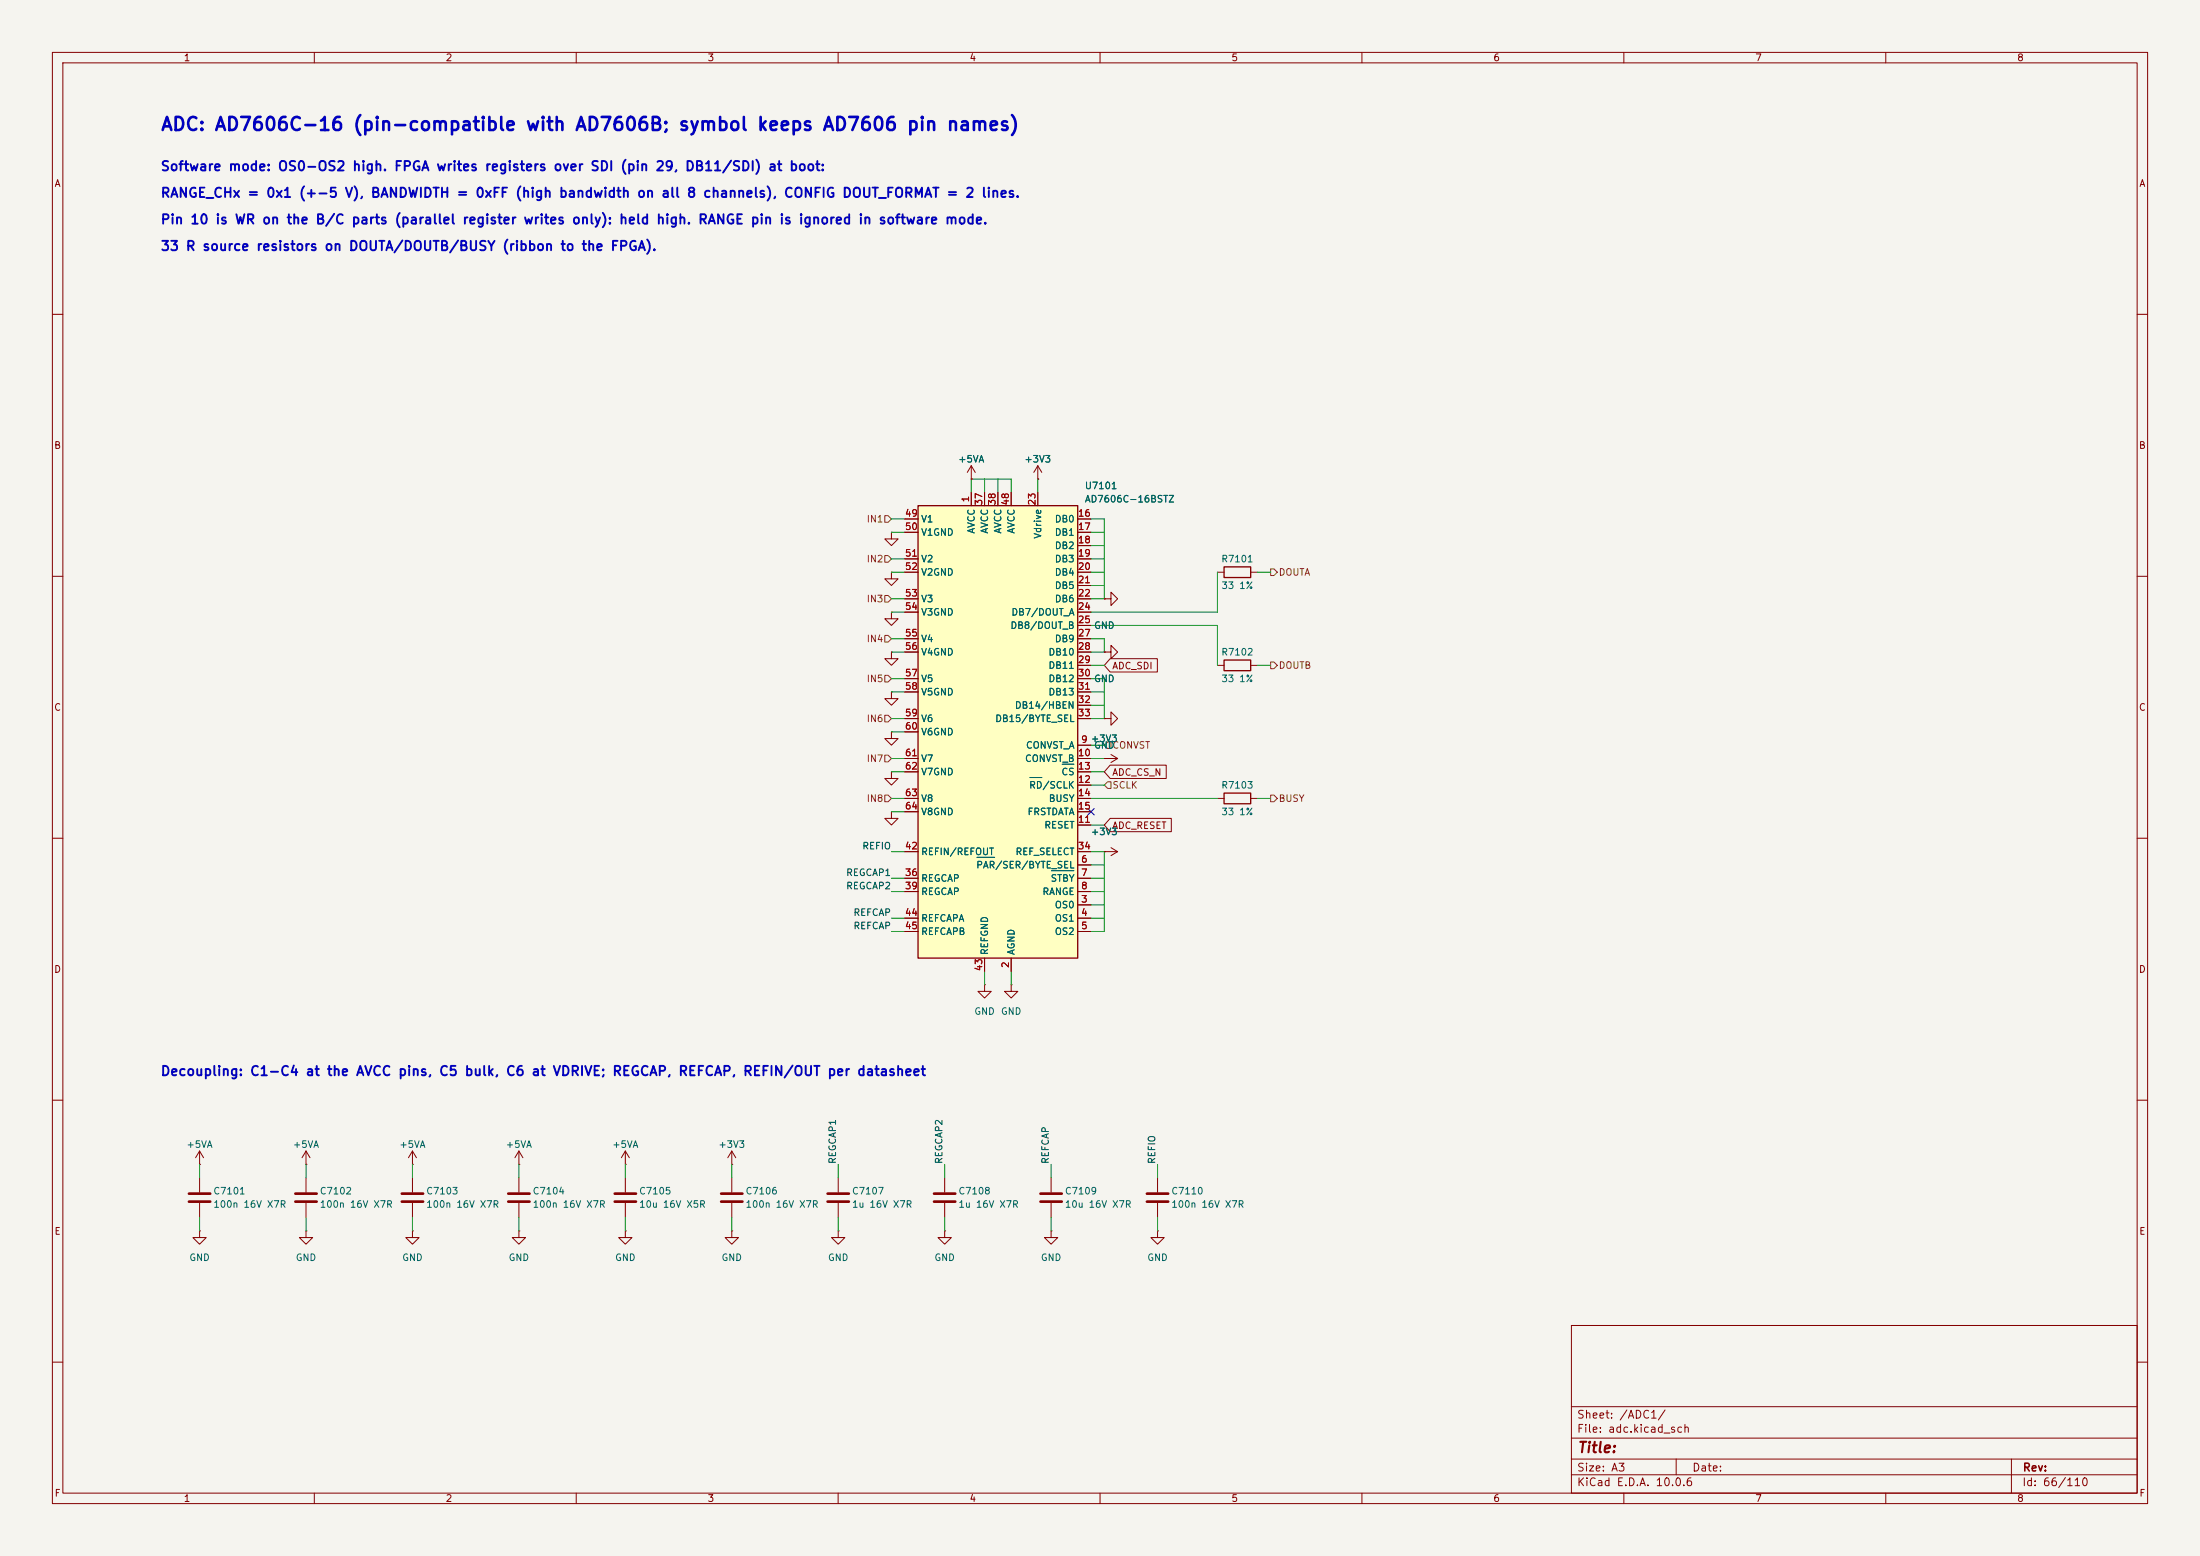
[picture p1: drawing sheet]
<svg xmlns="http://www.w3.org/2000/svg" width="420mm" height="297mm" viewBox="0 0 420 297" stroke-linecap="round" stroke-linejoin="round" font-family="sans-serif">
<path d="M0 0h420v297h-420z" fill="#f5f4ef" stroke="#f5f4ef" stroke-width=".19"/>
<g fill="none" stroke="#840000" stroke-width=".19">
<path d="M10 10h400v277h-400zM12 12h396v273h-396zM60 10v2M110 10v2M160 10v2M210 10v2M260 10v2M310 10v2M360 10v2M10 60h2M408 60h2M185.4 91.4h.1"/>
<path d="M185.4 88.9l-.7 1.3M185.4 88.9l.8 1.3M185.4 88.9v2.5M198.1 91.4h.1M198.1 88.9l-.7 1.3M198.1 88.9l.8 1.3M198.1 88.9v2.5M10 110h2M170.2 101.6v1.3h1.2l-1.2 1.2-1.3-1.2h1.3M170.2 101.6h.1M408 110h2M10 160h2"/>
<path d="M408 160h2M210.8 162.6h.1M210.8 162.6h2.6M212.1 161.8l1.3 .8M213.4 162.6l-1.3 .7M10 210h2M38.1 219.7v2.5M38.1 219.7l-.8 1.3M38.1 219.7l.8 1.3M58.4 219.7v2.5M58.4 219.7l-.7 1.3M58.4 219.7l.8 1.3"/>
<path d="M78.7 219.7l-.7 1.3M78.7 219.7l.8 1.3M78.7 219.7v2.5M99.1 219.7l-.8 1.3M99.1 219.7l.7 1.3M99.1 219.7v2.5M119.4 219.7l-.8 1.3M119.4 219.7l.7 1.3M119.4 219.7v2.5M408 210h2M38.1 222.2h.1M38.1 234.9v1.3h1.3l-1.3 1.3-1.3-1.3h1.3"/>
<path d="M38.1 234.9h.1M38.1 224.8v2.8M38.1 229.6v2.8M58.4 222.2h.1M58.4 234.9v1.3h1.3l-1.3 1.3-1.3-1.3h1.3M58.4 234.9h.1M58.4 224.8v2.8M58.4 229.6v2.8M78.7 222.2h.1M78.7 234.9v1.3h1.3l-1.3 1.3-1.2-1.3h1.2M78.7 234.9h.1M78.7 224.8v2.8"/>
<path d="M78.7 229.6v2.8M99.1 222.2h.1M99.1 234.9v1.3h1.2l-1.2 1.3-1.3-1.3h1.3M99.1 234.9h.1M99.1 224.8v2.8M99.1 229.6v2.8M119.4 222.2h.1M119.4 234.9v1.3h1.2l-1.2 1.3-1.3-1.3h1.3M119.4 234.9h.1M119.4 224.8v2.8M119.4 229.6v2.8M139.7 234.9v1.3h1.3l-1.3 1.3-1.3-1.3h1.3"/>
<path d="M139.7 234.9h.1M139.7 224.8v2.8M139.7 229.6v2.8M160 234.9v1.3h1.3l-1.3 1.3-1.3-1.3h1.3M160 234.9h.1M160 224.8v2.8M160 229.6v2.8M180.3 234.9v1.3h1.3l-1.3 1.3-1.2-1.3h1.2M180.3 234.9h.1M180.3 224.8v2.8M180.3 229.6v2.8M200.7 234.9v1.3h1.2l-1.2 1.3-1.3-1.3h1.3"/>
<path d="M200.7 234.9h.1M200.7 224.8v2.8M200.7 229.6v2.8M221 234.9v1.3h1.2l-1.2 1.3-1.3-1.3h1.3M221 234.9h.1M221 224.8v2.8M221 229.6v2.8M300 253h108v32h-108zM10 260h2M300 278.5h108M300 274.5h108M300 268.5h108"/>
<path d="M320 278.5v3M384 278.5v6.5M408 260h2M60 285v2M110 285v2M160 285v2M210 285v2M260 285v2M300 281.5h108M310 285v2M360 285v2"/>
</g>
<g fill="none" stroke="#840000" stroke-width=".51">
<path d="M36.1 227.8h4M36.1 229.4h4M56.4 227.8h4.1M56.4 229.4h4.1M76.7 227.8h4.1M76.7 229.4h4.1M97 227.8h4.1M97 229.4h4.1M117.3 227.8h4.1M117.3 229.4h4.1M137.7 227.8h4M137.7 229.4h4"/>
<path d="M158 227.8h4.1M158 229.4h4.1M178.3 227.8h4.1M178.3 229.4h4.1M198.6 227.8h4.1M198.6 229.4h4.1M218.9 227.8h4.1M218.9 229.4h4.1"/>
</g>
<path d="M175.3 96.5h30.4v86.4h-30.4z" fill="#ffffc2"/>
<path d="M175.3 96.5h30.4v86.4h-30.4zM233.7 108.2h5.1v2h-5.1zM233.7 126h5.1v2h-5.1zM233.7 151.4h5.1v2h-5.1z" fill="none" stroke="#840000" stroke-width=".25"/>
<g fill="none" stroke="#840000" stroke-width=".19">
<path d="M172.7 99.1h2.6M185.4 91.4h.1M185.4 94v2.5M188 94v2.5M190.5 94v2.5M193 94v2.5M198.1 91.4h.1M198.1 94v2.5M205.7 99.1h2.6M170.2 109.2v1.3h1.2l-1.2 1.3-1.3-1.3h1.3M170.2 109.2h.1M170.2 116.8v1.3h1.2l-1.2 1.3-1.3-1.3h1.3"/>
<path d="M170.2 116.8h.1M172.7 101.6h2.6M172.7 106.7h2.6M172.7 109.2h2.6M172.7 114.3h2.6M172.7 116.8h2.6M205.7 101.6h2.6M205.7 104.1h2.6M205.7 106.7h2.6M205.7 109.2h2.6M205.7 111.8h2.6M205.7 114.3h2.6"/>
<path d="M205.7 116.8h2.6M205.7 119.4h2.6M210.8 114.3h1.3v-1.3l1.3 1.3-1.3 1.3v-1.3M210.8 114.3h.1M232.4 109.2h1.3M238.8 109.2h1.2M170.2 132.1v1.3h1.2l-1.2 1.2-1.3-1.2h1.3M170.2 132.1h.1M170.2 139.7v1.3h1.2l-1.2 1.2-1.3-1.2h1.3M170.2 139.7h.1M170.2 124.5v1.2h1.2l-1.2 1.3-1.3-1.3h1.3M170.2 124.5h.1"/>
<path d="M172.7 121.9h2.6M172.7 124.5h2.6M172.7 129.5h2.6M172.7 132.1h2.6M172.7 137.2h2.6M172.7 139.7h2.6M205.7 121.9h2.6M205.7 124.5h2.6M205.7 127h2.6M205.7 129.5h2.6M205.7 132.1h2.6M205.7 134.6h2.6"/>
<path d="M205.7 137.2h2.6M210.8 137.2h1.3v-1.3l1.3 1.3-1.3 1.2v-1.2M210.8 137.2h.1M210.8 124.5h1.3v-1.3l1.3 1.3-1.3 1.2v-1.2M210.8 124.5h.1M211.9 125.7h9v2.6h-9l-1.1-1.3zM232.4 127h1.3M238.8 127h1.2M170.2 147.3v1.3h1.2l-1.2 1.3-1.3-1.3h1.3M170.2 147.3h.1M170.2 154.9v1.3h1.2l-1.2 1.3-1.3-1.3h1.3M170.2 154.9h.1"/>
<path d="M172.7 144.8h2.6M172.7 147.3h2.6M172.7 152.4h2.6M172.7 154.9h2.6M205.7 142.2h2.6M205.7 144.8h2.6M205.7 157.5h2.6M205.7 149.9h2.6M205.7 147.3h2.6M205.7 152.4h2.6M205.7 154.9h2.6M210.8 144.8h.1"/>
<path d="M210.8 144.8h2.6M211.9 146h10.7v2.6h-10.7l-1.1-1.3zM211.9 156.2h11.7v2.6h-11.7l-1.1-1.3zM212.1 144l1.3 .8M213.4 144.8l-1.3 .7M232.4 152.4h1.3M238.8 152.4h1.2M172.7 175.3h2.6M172.7 177.8h2.6M172.7 167.6h2.6M172.7 170.2h2.6M172.7 162.6h2.6"/>
<path d="M205.7 172.7h2.6M205.7 175.3h2.6M205.7 177.8h2.6M205.7 165.1h2.6M205.7 167.6h2.6M205.7 170.2h2.6M205.7 162.6h2.6M210.8 162.6h.1M188 188v1.2h1.2l-1.2 1.3-1.3-1.3h1.3M188 188h.1M188 182.9v2.5M193 188v1.2h1.3l-1.3 1.3-1.2-1.3h1.2"/>
<path d="M193 188h.1M193 182.9v2.5M139.7 219.7l-.8 1.3M139.7 219.7l.8 1.3M139.7 219.7v2.5M139.7 222.2h.1"/>
</g>
<path d="M196.6 148.4h2.3M202.8 145.9h2.2M186.5 163.7h3.4M200.7 166.2h4.3" fill="none" stroke="#006464" stroke-width=".19"/>
<g fill="none" stroke="#725600" stroke-width=".19">
<path d="M168.9 98.4h.6l.7 .7-.7 .6h-.6zM168.9 113.7h.6l.7 .6-.7 .6h-.6zM168.9 106h.6l.7 .7-.7 .6h-.6zM242.6 108.6h.6l.6 .6-.6 .7h-.6zM168.9 136.5h.6l.7 .7-.7 .6h-.6zM168.9 121.3h.6l.7 .6-.7 .7h-.6zM168.9 128.9h.6l.7 .6-.7 .7h-.6zM242.6 126.4h.6l.6 .6-.6 .6h-.6zM168.9 151.8h.6l.7 .6-.7 .6h-.6zM168.9 144.1h.6l.7 .7-.7 .6h-.6zM211.5 149.2h.6v1.3h-.6l-.7-.6zM211.5 141.6h.6v1.3h-.6l-.7-.7z"/>
<path d="M242.6 151.8h.6l.6 .6-.6 .6h-.6z"/>
</g>
<g fill="none" stroke="#009600" stroke-width=".19">
<path d="M170.2 99.1h2.5M185.4 94v-2.6h7.6v2.6M188 91.4v2.6M190.5 91.4v2.6M198.1 91.4v2.6M208.3 99.1h2.5v15.2h-2.5M170.2 101.6h2.5M170.2 106.7h2.5M170.2 116.8h2.5M170.2 109.2h2.5M170.2 114.3h2.5M208.3 101.6h2.5"/>
<path d="M208.3 111.8h2.5M208.3 106.7h2.5M208.3 104.1h2.5M208.3 119.4h24.1v7.6M208.3 109.2h2.5M232.4 109.2v7.6h-24.1M240 109.2h2.6M170.2 124.5h2.5M170.2 121.9h2.5M170.2 132.1h2.5M170.2 129.5h2.5M170.2 137.2h2.5"/>
<path d="M170.2 139.7h2.5M208.3 121.9h2.5v2.6h-2.5M208.3 129.5h2.5v7.7h-2.5M208.3 132.1h2.5M208.3 127h2.5M208.3 134.6h2.5M240 127h2.6M170.2 154.9h2.5M170.2 147.3h2.5M170.2 144.8h2.5M170.2 152.4h2.5M208.3 147.3h2.5"/>
<path d="M208.3 144.8h2.5M208.3 152.4h24.1M208.3 149.9h2.5M208.3 157.5h2.5M208.3 142.2h2.5M240 152.4h2.6M170.2 177.8h2.5M170.2 167.6h2.5M170.2 162.6h2.5M170.2 175.3h2.5M170.2 170.2h2.5M208.3 162.6h2.5v15.2h-2.5"/>
<path d="M208.3 167.6h2.5M208.3 165.1h2.5M208.3 175.3h2.5M208.3 170.2h2.5M208.3 172.7h2.5M188 185.4v2.6M193 185.4v2.6M38.1 222.2v2.6M38.1 232.4v2.5M58.4 222.2v2.6M58.4 232.4v2.5M78.7 222.2v2.6"/>
<path d="M78.7 232.4v2.5M99.1 222.2v2.6M99.1 232.4v2.5M119.4 222.2v2.6M119.4 232.4v2.5M139.7 222.2v2.6M139.7 232.4v2.5M160 222.2v2.6M160 232.4v2.5M180.3 222.2v2.6M180.3 232.4v2.5M200.7 222.2v2.6"/>
<path d="M200.7 232.4v2.5M221 222.2v2.6M221 232.4v2.5"/>
</g>
<path d="M207.7 154.3l1.2 1.2M208.9 154.3l-1.2 1.2" fill="none" stroke="#000084" stroke-width=".19"/>
<text font-size="2.5" fill="#0000c2" x="30.6" y="25.6">ADC: AD7606C-16 (pin-compatible with AD7606B; symbol keeps AD7606 pin names)</text>
<text font-size="2" fill="#840000" x="301" y="277.8">Title:</text>
<g font-size="1.8" fill="#0000c2">
<text x="30.5" y="33.1">Software mode: OS0-OS2 high. FPGA writes registers over SDI (pin 29, DB11/SDI) at boot:</text>
<text x="30.5" y="38.2">RANGE_CHx = 0x1 (+-5 V), BANDWIDTH = 0xFF (high bandwidth on all 8 channels), CONFIG DOUT_FORMAT = 2 lines.</text>
<text x="30.5" y="43.2">Pin 10 is WR on the B/C parts (parallel register writes only): held high. RANGE pin is ignored in software mode.</text>
<text x="30.5" y="48.3">33 R source resistors on DOUTA/DOUTB/BUSY (ribbon to the FPGA).</text>
<text x="30.5" y="205.8">Decoupling: C1-C4 at the AVCC pins, C5 bulk, C6 at VDRIVE; REGCAP, REFCAP, REFIN/OUT per datasheet</text>
</g>
<g font-size="1.5" fill="#840000">
<text x="300.9" y="273.8">File: adc.kicad_sch</text>
<text x="300.9" y="271.1">Sheet: /ADC1/</text>
<text x="300.9" y="281.2">Size: A3</text>
<text x="322.9" y="281.2">Date:</text>
<text x="386" y="281.2">Rev:</text>
<text x="300.9" y="284">KiCad E.D.A. 10.0.6</text>
<text x="385.9" y="284">Id: 66/110</text>
</g>
<g font-size="1.3" fill="#840000">
<text x="35" y="12">1</text>
<text x="85" y="12">2</text>
<text x="135" y="12">3</text>
<text x="185" y="12">4</text>
<text x="235" y="12">5</text>
<text x="285" y="12">6</text>
<text x="335" y="12">7</text>
<text x="385" y="12">8</text>
<text x="10.3" y="36">A</text>
<text x="408.3" y="36">A</text>
<text x="10.2" y="86">B</text>
<text x="408.2" y="86">B</text>
<text x="212.2" y="128.1">ADC_SDI</text>
<text x="10.2" y="136">C</text>
<text x="408.2" y="136">C</text>
<text x="212.2" y="148.4">ADC_CS_N</text>
<text x="212.2" y="158.5">ADC_RESET</text>
<text x="10.2" y="186">D</text>
<text x="408.2" y="186">D</text>
<text x="10.3" y="236">E</text>
<text x="408.3" y="236">E</text>
<text x="10.3" y="286">F</text>
<text x="35" y="287">1</text>
<text x="85" y="287">2</text>
<text x="135" y="287">3</text>
<text x="185" y="287">4</text>
<text x="235" y="287">5</text>
<text x="285" y="287">6</text>
<text x="335" y="287">7</text>
<text x="385" y="287">8</text>
<text x="408.3" y="286">F</text>
</g>
<g font-size="1.3" fill="#006464">
<text x="182.8" y="88.6">+5VA</text>
<text x="195.5" y="88.6">+3V3</text>
<text x="207" y="93.7">U7101</text>
<text x="175.7" y="100">V1</text>
<text x="186.4" y="102" transform="rotate(-90 186.4 102)">AVCC</text>
<text x="188.9" y="102" transform="rotate(-90 188.9 102)">AVCC</text>
<text x="191.5" y="102" transform="rotate(-90 191.5 102)">AVCC</text>
<text x="194" y="102" transform="rotate(-90 194 102)">AVCC</text>
<text x="201.3" y="100">DB0</text>
<text x="207" y="96.2">AD7606C-16BSTZ</text>
<text x="175.7" y="102.6">V1GND</text>
<text x="175.7" y="107.6">V2</text>
<text x="199.1" y="102.9" transform="rotate(-90 199.1 102.9)">Vdrive</text>
<text x="201.3" y="102.6">DB1</text>
<text x="201.3" y="105.1">DB2</text>
<text x="201.3" y="107.6">DB3</text>
<text x="233" y="107.6">R7101</text>
<text x="175.7" y="110.2">V2GND</text>
<text x="201.3" y="110.2">DB4</text>
<text x="201.3" y="112.7">DB5</text>
<text x="233.1" y="112.7">33 1%</text>
<text x="175.7" y="115.3">V3</text>
<text x="175.7" y="117.8">V3GND</text>
<text x="193" y="117.8">DB7/DOUT_A</text>
<text x="201.3" y="115.3">DB6</text>
<text x="175.7" y="122.9">V4</text>
<text x="175.7" y="125.4">V4GND</text>
<text x="192.8" y="120.3">DB8/DOUT_B</text>
<text x="200" y="125.4">DB10</text>
<text x="201.3" y="122.9">DB9</text>
<text x="208.8" y="120.3">GND</text>
<text x="233" y="125.4">R7102</text>
<text x="175.7" y="130.5">V5</text>
<text x="200" y="128">DB11</text>
<text x="200" y="130.5">DB12</text>
<text x="208.8" y="130.5">GND</text>
<text x="233.1" y="130.5">33 1%</text>
<text x="175.7" y="133">V5GND</text>
<text x="193.6" y="135.6">DB14/HBEN</text>
<text x="200" y="133">DB13</text>
<text x="175.7" y="138.1">V6</text>
<text x="175.7" y="140.7">V6GND</text>
<text x="189.9" y="138.1">DB15/BYTE_SEL</text>
<text x="195.8" y="143.2">CONVST_A</text>
<text x="208.8" y="143.2">GND</text>
<text x="175.7" y="145.7">V7</text>
<text x="175.7" y="148.3">V7GND</text>
<text x="195.6" y="145.7">CONVST_B</text>
<text x="202.5" y="148.3">CS</text>
<text x="175.7" y="153.4">V8</text>
<text x="175.7" y="155.9">V8GND</text>
<text x="196.1" y="155.9">FRSTDATA</text>
<text x="196.4" y="150.8">RD/SCLK</text>
<text x="200.1" y="153.4">BUSY</text>
<text x="233" y="150.8">R7103</text>
<text x="233.1" y="155.9">33 1%</text>
<text x="199.3" y="158.4">RESET</text>
<text x="208.2" y="159.7">+3V3</text>
<text x="175.7" y="163.5">REFIN/REFOUT</text>
<text x="186.3" y="166.1">PAR/SER/BYTE_SEL</text>
<text x="193.8" y="163.5">REF_SELECT</text>
<text x="175.7" y="168.6">REGCAP</text>
<text x="175.7" y="171.1">REGCAP</text>
<text x="198.9" y="171.1">RANGE</text>
<text x="200.5" y="168.6">STBY</text>
<text x="201.3" y="173.7">OS0</text>
<text x="175.7" y="176.2">REFCAPA</text>
<text x="175.7" y="178.8">REFCAPB</text>
<text x="201.3" y="176.2">OS1</text>
<text x="201.3" y="178.8">OS2</text>
<text x="188.9" y="182.4" transform="rotate(-90 188.9 182.4)">REFGND</text>
<text x="194" y="182.4" transform="rotate(-90 194 182.4)">AGND</text>
<text x="185.9" y="194">GND</text>
<text x="191" y="194">GND</text>
<text x="35.5" y="219.4">+5VA</text>
<text x="55.8" y="219.4">+5VA</text>
<text x="76.1" y="219.4">+5VA</text>
<text x="96.5" y="219.4">+5VA</text>
<text x="116.8" y="219.4">+5VA</text>
<text x="137" y="219.4">+3V3</text>
<text x="40.6" y="228.3">C7101</text>
<text x="40.6" y="230.8">100n 16V X7R</text>
<text x="60.9" y="228.3">C7102</text>
<text x="60.9" y="230.8">100n 16V X7R</text>
<text x="81.3" y="228.3">C7103</text>
<text x="81.3" y="230.8">100n 16V X7R</text>
<text x="101.6" y="228.3">C7104</text>
<text x="101.6" y="230.8">100n 16V X7R</text>
<text x="121.9" y="228.3">C7105</text>
<text x="121.9" y="230.8">10u 16V X5R</text>
<text x="142.2" y="228.3">C7106</text>
<text x="142.2" y="230.8">100n 16V X7R</text>
<text x="162.5" y="228.3">C7107</text>
<text x="162.5" y="230.8">1u 16V X7R</text>
<text x="182.9" y="228.3">C7108</text>
<text x="182.9" y="230.8">1u 16V X7R</text>
<text x="203.2" y="228.3">C7109</text>
<text x="203.2" y="230.8">10u 16V X7R</text>
<text x="223.5" y="228.3">C7110</text>
<text x="223.5" y="230.8">100n 16V X7R</text>
<text x="36" y="241">GND</text>
<text x="56.4" y="241">GND</text>
<text x="76.7" y="241">GND</text>
<text x="97" y="241">GND</text>
<text x="117.3" y="241">GND</text>
<text x="137.6" y="241">GND</text>
<text x="158" y="241">GND</text>
<text x="178.3" y="241">GND</text>
<text x="198.6" y="241">GND</text>
<text x="218.9" y="241">GND</text>
</g>
<g font-size="1.3" fill="#a90000">
<text x="185.3" y="96" transform="rotate(-90 185.3 96)">1</text>
<text x="172.7" y="98.9">49</text>
<text x="172.7" y="101.5">50</text>
<text x="187.8" y="96.6" transform="rotate(-90 187.8 96.6)">37</text>
<text x="190.4" y="96.6" transform="rotate(-90 190.4 96.6)">38</text>
<text x="192.9" y="96.6" transform="rotate(-90 192.9 96.6)">48</text>
<text x="198" y="96.6" transform="rotate(-90 198 96.6)">23</text>
<text x="205.7" y="98.9">16</text>
<text x="205.7" y="101.5">17</text>
<text x="172.7" y="106.5">51</text>
<text x="205.7" y="104">18</text>
<text x="205.7" y="106.5">19</text>
<text x="172.7" y="109.1">52</text>
<text x="205.7" y="109.1">20</text>
<text x="205.7" y="111.6">21</text>
<text x="172.7" y="114.2">53</text>
<text x="172.7" y="116.7">54</text>
<text x="205.7" y="114.2">22</text>
<text x="205.7" y="116.7">24</text>
<text x="205.7" y="119.2">25</text>
<text x="172.7" y="121.8">55</text>
<text x="172.7" y="124.3">56</text>
<text x="205.7" y="121.8">27</text>
<text x="205.7" y="124.3">28</text>
<text x="172.7" y="129.4">57</text>
<text x="172.7" y="131.9">58</text>
<text x="205.7" y="126.9">29</text>
<text x="205.7" y="129.4">30</text>
<text x="205.7" y="131.9">31</text>
<text x="172.7" y="137">59</text>
<text x="205.7" y="134.5">32</text>
<text x="205.7" y="137">33</text>
<text x="172.7" y="139.6">60</text>
<text x="206.3" y="142.1">9 +3V3</text>
<text x="172.7" y="144.6">61</text>
<text x="172.7" y="147.2">62</text>
<text x="205.7" y="144.6">10</text>
<text x="205.7" y="149.7">12</text>
<text x="205.7" y="147.2">13</text>
<text x="172.7" y="152.3">63</text>
<text x="172.7" y="154.8">64</text>
<text x="205.7" y="152.3">14</text>
<text x="205.7" y="154.8">15</text>
<text x="205.7" y="157.3">11</text>
<text x="172.7" y="167.5">36</text>
<text x="172.7" y="162.4">42</text>
<text x="205.7" y="162.4">34</text>
<text x="206.3" y="165">6</text>
<text x="206.3" y="167.5">7</text>
<text x="172.7" y="170">39</text>
<text x="206.3" y="172.6">3</text>
<text x="206.3" y="170">8</text>
<text x="172.7" y="175.1">44</text>
<text x="172.7" y="177.7">45</text>
<text x="206.3" y="175.1">4</text>
<text x="206.3" y="177.7">5</text>
<text x="187.8" y="185.5" transform="rotate(-90 187.8 185.5)">43</text>
<text x="192.9" y="184.9" transform="rotate(-90 192.9 184.9)">2</text>
</g>
<g font-size="1.3" fill="#725600">
<text x="165.3" y="100">IN1</text>
<text x="165.3" y="107.6">IN2</text>
<text x="244" y="110.2">DOUTA</text>
<text x="165.3" y="115.3">IN3</text>
<text x="165.3" y="122.9">IN4</text>
<text x="165.3" y="130.5">IN5</text>
<text x="244" y="128">DOUTB</text>
<text x="165.3" y="138.1">IN6</text>
<text x="212.3" y="143.2">CONVST</text>
<text x="165.3" y="145.7">IN7</text>
<text x="165.3" y="153.4">IN8</text>
<text x="212.3" y="150.8">SCLK</text>
<text x="244" y="153.4">BUSY</text>
</g>
<g font-size="1.3" fill="#0f0f0f">
<text x="161.4" y="167.5">REGCAP1</text>
<text x="164.5" y="162.4">REFIO</text>
<text x="161.4" y="170.1">REGCAP2</text>
<text x="162.8" y="177.7">REFCAP</text>
<text x="162.8" y="175.1">REFCAP</text>
<text x="159.9" y="222.3" transform="rotate(-90 159.9 222.3)">REGCAP1</text>
<text x="180.2" y="222.3" transform="rotate(-90 180.2 222.3)">REGCAP2</text>
<text x="200.5" y="222.3" transform="rotate(-90 200.5 222.3)">REFCAP</text>
<text x="220.9" y="222.3" transform="rotate(-90 220.9 222.3)">REFIO</text>
</g>
</svg>
